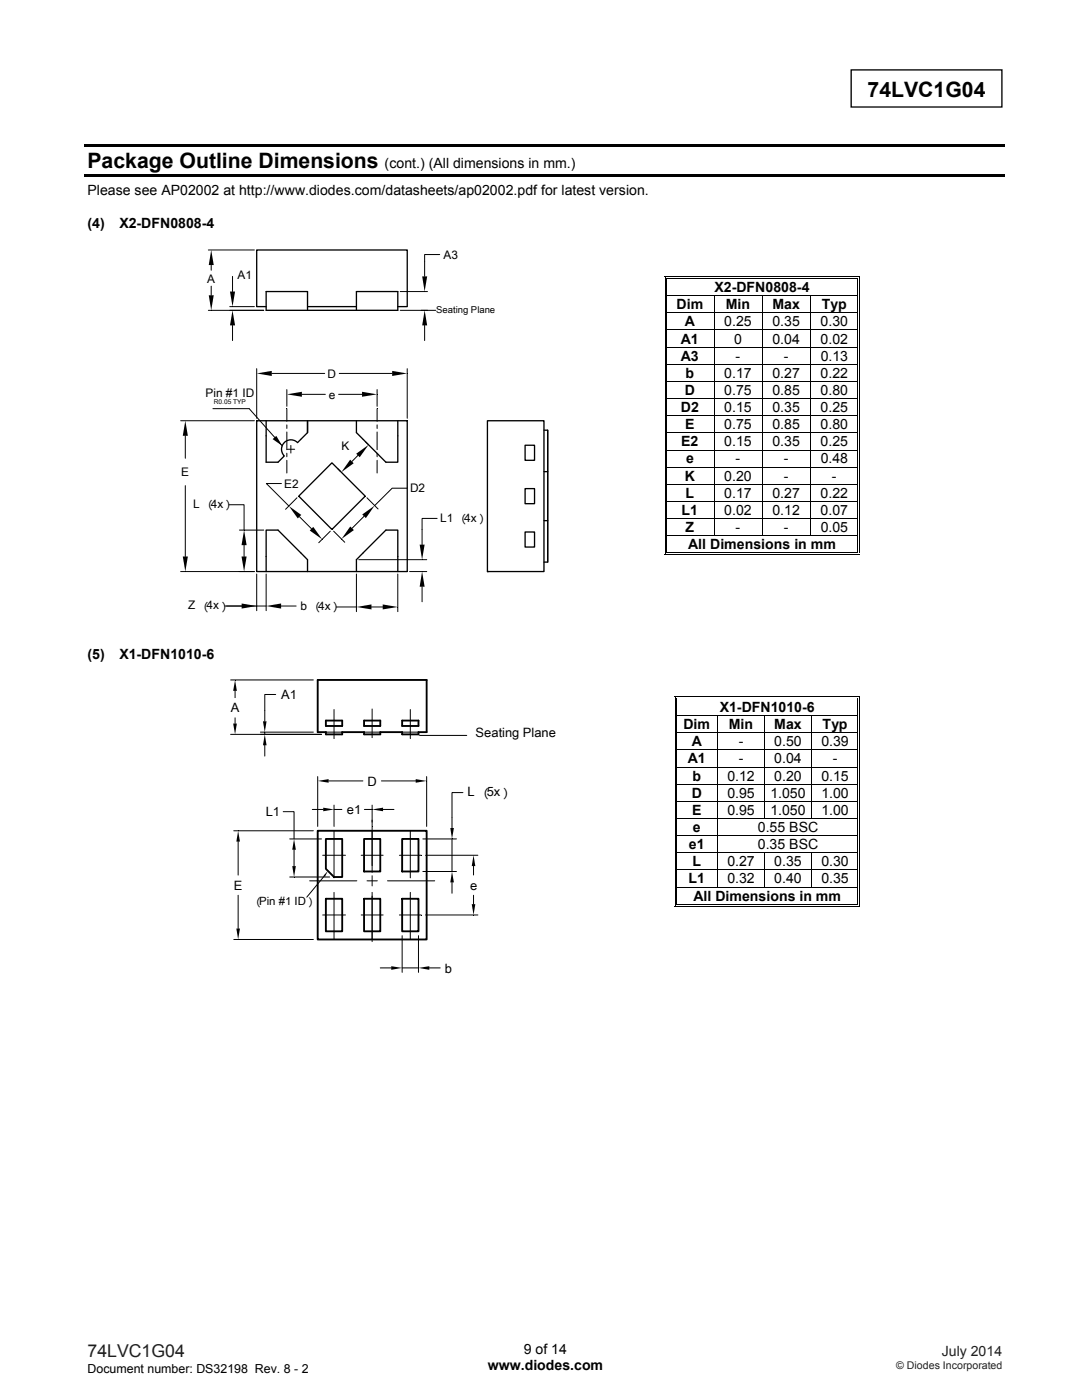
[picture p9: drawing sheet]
<svg xmlns="http://www.w3.org/2000/svg" width="216mm" height="279mm" viewBox="0 0 216 279" stroke-linecap="round" stroke-linejoin="round" font-family="sans-serif">
<path d="M169.8 13.9h30.1v7.5h-30.1z" fill="none" stroke="#000" stroke-width=".26"/>
<g fill="#000">
<path d="M16.9 28.7h183.7v.6h-183.7zM16.9 34.8h183.7v.5h-183.7zM132.6 55.2h.2v.5h-.2zM132.6 55.2h.5v.1h-.5zM132.6 58.9h.2v.2h-.2zM132.9 55.5h.2v.2h-.2zM132.9 58.9h.2v.2h-.2zM171 55.2h.6v.1h-.6zM171 55.5h.2v.2h-.2zM171 58.9h.2v.2h-.2zM171.4 55.2h.2v.5h-.2zM171.4 58.9h.2v.2h-.2z"/>
<path d="M132.6 62.4h.2v.1h-.2zM132.6 65.8h.2v.1h-.2zM132.6 69.2h.2v.2h-.2zM132.6 72.6h.2v.2h-.2zM132.6 76h.2v.2h-.2zM132.6 79.5h.2v.1h-.2zM132.9 62.4h.2v.1h-.2zM132.9 65.8h.2v.1h-.2zM132.9 69.2h.2v.2h-.2zM132.9 72.6h.2v.2h-.2zM132.9 76h.2v.2h-.2zM132.9 79.5h.2v.1h-.2z"/>
<path d="M171 62.4h.2v.1h-.2zM171 65.8h.2v.1h-.2zM171 69.2h.2v.2h-.2zM171 72.6h.2v.2h-.2zM171 76h.2v.2h-.2zM171 79.5h.2v.1h-.2zM171.4 62.4h.2v.1h-.2zM171.4 65.8h.2v.1h-.2zM171.4 69.2h.2v.2h-.2zM171.4 72.6h.2v.2h-.2zM171.4 76h.2v.2h-.2zM171.4 79.5h.2v.1h-.2z"/>
<path d="M132.6 82.9h.2v.2h-.2zM132.6 86.3h.2v.2h-.2zM132.6 89.7h.2v.2h-.2zM132.6 93.2h.2v.1h-.2zM132.6 96.6h.2v.1h-.2zM132.9 82.9h.2v.2h-.2zM132.9 86.3h.2v.2h-.2zM132.9 89.7h.2v.2h-.2zM132.9 93.2h.2v.1h-.2zM132.9 96.6h.2v.1h-.2zM171 82.9h.2v.2h-.2zM171 86.3h.2v.2h-.2z"/>
<path d="M171 89.7h.2v.2h-.2zM171 93.2h.2v.1h-.2zM171 96.6h.2v.1h-.2zM171.4 82.9h.2v.2h-.2zM171.4 86.3h.2v.2h-.2zM171.4 89.7h.2v.2h-.2zM171.4 93.2h.2v.1h-.2zM171.4 96.6h.2v.1h-.2zM132.6 100h.2v.2h-.2zM132.6 103.4h.2v.2h-.2zM132.6 106.8h.2v.2h-.2zM132.6 110.3h.2v.5h-.2z"/>
<path d="M132.6 110.6h.5v.2h-.5zM132.9 100h.2v.2h-.2zM132.9 103.4h.2v.2h-.2zM132.9 106.8h.2v.2h-.2zM132.9 110.3h.2v.1h-.2zM132.9 110.3h.7v.1h-.7zM133.1 110.6h.5v.2h-.5zM171 100h.2v.2h-.2zM171 103.4h.2v.2h-.2zM171 106.8h.2v.2h-.2zM171 110.3h.2v.1h-.2zM171 110.6h.6v.2h-.6z"/>
<path d="M171.4 100h.2v.2h-.2zM171.4 103.4h.2v.2h-.2zM171.4 106.8h.2v.2h-.2zM171.4 110.3h.2v.1h-.2z"/>
</g>
<path d="M63.4 135.7h21.7v10.4h-1.6v.5h-3.3v-.5h-4.3v.5h-3.3v-.5h-4.3v.5h-3.3v-.5h-1.6zM65 143.8h3.3v1.1h-3.3zM72.6 143.8h3.3v1.1h-3.3zM80.2 143.8h3.3v1.1h-3.3zM63.4 165.8h21.7v21.7h-21.7zM65 167.4h3.3v7.6h-1.6l-1.7-1.6zM65 179.4h3.3v6.5h-3.3zM72.6 167.4h3.3v6.5h-3.3zM72.6 179.4h3.3v6.5h-3.3zM80.2 167.4h3.3v6.5h-3.3zM80.2 179.4h3.3v6.5h-3.3z" fill="none" stroke="#000" stroke-width=".37"/>
<g fill="none" stroke="#000" stroke-width=".2">
<path d="M132.7 55.7v3.2M132.7 59.1v3.3M133 55.7v3.2M133 59.1v3.3M133.1 55.2h37.9M133.1 55.6h37.9M133.1 59h37.9M142.5 59.1v3.3M152.1 59.1v3.3M161.7 59.1v3.3M171.1 55.7v3.2M171.1 59.1v3.3"/>
<path d="M171.5 55.7v3.2M171.5 59.1v3.3M132.7 62.5v3.3M132.7 65.9v3.3M132.7 69.4v3.2M132.7 72.8v3.2M132.7 76.2v3.3M132.7 79.6v3.3M133 62.5v3.3M133 65.9v3.3M133 69.4v3.2M133 72.8v3.2"/>
<path d="M133 76.2v3.3M133 79.6v3.3M133.1 62.4h37.9M133.1 65.8h37.9M133.1 69.3h37.9M133.1 72.7h37.9M133.1 76.1h37.9M133.1 79.5h37.9M142.5 62.5v3.3M142.5 65.9v3.3M142.5 69.4v3.2M142.5 72.8v3.2"/>
<path d="M142.5 76.2v3.3M142.5 79.6v3.3M152.1 62.5v3.3M152.1 65.9v3.3M152.1 69.4v3.2M152.1 72.8v3.2M152.1 76.2v3.3M152.1 79.6v3.3M161.7 62.5v3.3M161.7 65.9v3.3M161.7 69.4v3.2M161.7 72.8v3.2"/>
<path d="M161.7 76.2v3.3M161.7 79.6v3.3M171.1 62.5v3.3M171.1 65.9v3.3M171.1 69.4v3.2M171.1 72.8v3.2M171.1 76.2v3.3M171.1 79.6v3.3M171.5 62.5v3.3M171.5 65.9v3.3M171.5 69.4v3.2M171.5 72.8v3.2"/>
<path d="M171.5 76.2v3.3M171.5 79.6v3.3M132.7 83.1v3.2M132.7 86.5v3.2M132.7 89.9v3.3M132.7 93.3v3.3M132.7 96.7v3.3M133 83.1v3.2M133 86.5v3.2M133 89.9v3.3M133 93.3v3.3M133 96.7v3.3"/>
<path d="M133.1 83h37.9M133.1 86.4h37.9M133.1 89.8h37.9M133.1 93.2h37.9M133.1 96.6h37.9M142.5 83.1v3.2M142.5 86.5v3.2M142.5 89.9v3.3M142.5 93.3v3.3M142.5 96.7v3.3M152.1 83.1v3.2M152.1 86.5v3.2"/>
<path d="M152.1 89.9v3.3M152.1 93.3v3.3M152.1 96.7v3.3M161.7 83.1v3.2M161.7 86.5v3.2M161.7 89.9v3.3M161.7 93.3v3.3M161.7 96.7v3.3M171.1 83.1v3.2M171.1 86.5v3.2M171.1 89.9v3.3M171.1 93.3v3.3"/>
<path d="M171.1 96.7v3.3M171.5 83.1v3.2M171.5 86.5v3.2M171.5 89.9v3.3M171.5 93.3v3.3M171.5 96.7v3.3M132.7 100.2v3.2M132.7 103.6v3.2M132.7 107v3.3M133 100.2v3.2M133 103.6v3.2M133 107v3.3"/>
<path d="M133.1 100.1h37.9M133.1 103.5h37.9M133.1 106.9h37.9M133.6 110.3h37.4M133.6 110.7h37.4M142.5 100.2v3.2M142.5 103.6v3.2M152.1 100.2v3.2M152.1 103.6v3.2M161.7 100.2v3.2M161.7 103.6v3.2M171.1 100.2v3.2"/>
<path d="M171.1 103.6v3.2M171.1 107v3.3M171.5 100.2v3.2M171.5 103.6v3.2M171.5 107v3.3M46 135.7h16.5M46.9 137.9v1.3M55 138.6h-2.2v5.4M46 146.6h18.2M46.9 143.3v1.1M52 146.1h10.5M52.8 146.1v.5"/>
<path d="M52.8 148.7v2.2M63.4 155v9.9M65 146.1h3.3M65.6 155.9h6.8M66.7 141.6v5.8M72.6 146.1h3.3M74.3 141.5v5.7M76.1 155.9h6.9M80.2 146.1h3.3M81.9 141.6v5.8M83.7 146.8h9.4M85.1 155v9.9"/>
<path d="M92.4 158.2h-2.2v7M46.7 165.8h15.8M47.5 168v6.6M47.5 178.7v6.6M56.5 162h2.2v5.4M57.8 175h8M57.8 167.4h6.4M58.7 169.6v3.2M61.8 175.8h9.4M62.3 161.5h2.2M64.4 170.7h4.5M64.7 174.9l-3.5 4.1"/>
<path d="M66.7 160.7v4.2M66.7 165.8v9.4M66.7 178.1v9.4M66.7 161.5h1.5M72.1 170.7h4.4M72.7 161.5h1.6M73.2 175.8h2.1M74.3 160.7v13.4M74.3 174.8v2M74.3 178.1v9.8M76.4 161.5h2.2M77.3 175.8h9.4"/>
<path d="M79.7 170.7h4.4M81.9 165.8v9.4M81.9 178.1v9.4M84.4 167.4h6.7M84.4 173.9h6.7M84.9 170.7h10.5M90.2 167.4v6.5M90.2 176.1v2.2M94.5 172.8v1.8M94.5 178.7v1.7M46.7 187.5h15.8M64.4 182.6h4.5"/>
<path d="M72.1 182.6h4.4M75.9 193.2h2.2M79.7 182.6h4.4M80.2 186.7v7.4M80.2 193.2h3.3M83.5 186.7v7.4M84.9 182.6h10.5M85.7 193.2h2.1"/>
</g>
<g fill="#000">
<path d="M46.9 135.7l.4 2.2h-.8zM46.5 144.4h.8l-.4 2.2zM52.8 146.6l.4 2.1h-.7zM52.5 144h.7l-.4 2.1zM63.4 155.9l2.2-.4v.7zM83 155.5l2.1 .4-2.1 .3zM47.5 165.8l.4 2.2h-.7zM58.7 167.4l.3 2.2h-.7zM58.3 172.8h.7l-.3 2.2zM64.5 161.2l2.2 .3-2.2 .4zM65.4 173.8l-.6 1.2-.2-.3zM74.3 161.5l2.1-.3v.7z"/>
<path d="M90.2 173.9l.4 2.2h-.7zM89.9 165.2h.7l-.4 2.2zM94.5 170.7l.3 2.1h-.7zM47.2 185.3h.7l-.4 2.2zM78.1 192.8l2.1 .4-2.1 .3zM83.5 193.2l2.2-.4v.7zM94.1 180.4h.7l-.3 2.2z"/>
</g>
<g fill="#fff">
<path d="M135.1 139.5h36v3.2h-36z"/>
<path d="M135.2 139.5h35.8v3.2h-35.8z"/>
</g>
<path d="M134.6 139h.2v.5h-.2zM134.6 139h.5v.1h-.5zM135 139.3h.1v.2h-.1z" fill="#000"/>
<path d="M135.1 139h36M135.1 139.4h36" fill="none" stroke="#000" stroke-width=".2"/>
<path d="M135.1 139.5h36z" fill="#fff"/>
<path d="M171.1 139h.5v.1h-.5zM171.1 139.3h.2v.2h-.2zM171.4 139h.2v.5h-.2z" fill="#000"/>
<path d="M134.7 139.5v3.2M135 139.5v3.2M171.2 139.5v3.2M171.5 139.5v3.2" fill="none" stroke="#000" stroke-width=".2"/>
<g fill="#fff">
<path d="M135.1 142.9h8v3.3h-8z"/>
<path d="M135.2 142.9h7.7v3.3h-7.7z"/>
<path d="M143.3 142.9h9.2v3.3h-9.2z"/>
<path d="M143.5 142.9h8.7v3.3h-8.7z"/>
<path d="M152.7 142.9h9.2v3.3h-9.2z"/>
<path d="M152.9 142.9h8.7v3.3h-8.7z"/>
</g>
<path d="M134.6 142.7h.2v.2h-.2zM135 142.7h.1v.2h-.1zM171.1 142.7h.2v.2h-.2zM171.4 142.7h.2v.2h-.2z" fill="#000"/>
<path d="M134.7 142.9v3.3M135 142.9v3.3M135.1 142.8h36M143.2 142.9v3.3M152.6 142.9v3.3M161.9 142.9v3.3M171.2 142.9v3.3M171.5 142.9v3.3" fill="none" stroke="#000" stroke-width=".2"/>
<g fill="#fff">
<path d="M135.1 146.3h8v3.3h-8z"/>
<path d="M135.2 146.3h7.7v3.3h-7.7z"/>
<path d="M143.3 146.3h9.2v3.3h-9.2z"/>
<path d="M143.5 146.3h8.7v3.3h-8.7z"/>
<path d="M152.7 146.3h9.2v3.3h-9.2z"/>
<path d="M152.9 146.3h8.7v3.3h-8.7z"/>
</g>
<path d="M134.6 146.2h.2v.1h-.2zM135 146.2h.1v.1h-.1zM171.1 146.2h.2v.1h-.2zM171.4 146.2h.2v.1h-.2z" fill="#000"/>
<path d="M134.7 146.3v3.3M135 146.3v3.3M135.1 146.2h36M143.2 146.3v3.3M152.6 146.3v3.3M161.9 146.3v3.3M171.2 146.3v3.3M171.5 146.3v3.3" fill="none" stroke="#000" stroke-width=".2"/>
<g fill="#fff">
<path d="M135.1 149.8h8v3.2h-8z"/>
<path d="M135.2 149.8h7.7v3.2h-7.7z"/>
<path d="M143.3 149.8h9.2v3.2h-9.2z"/>
<path d="M143.5 149.8h8.7v3.2h-8.7z"/>
<path d="M152.7 149.8h9.2v3.2h-9.2z"/>
<path d="M152.9 149.8h8.7v3.2h-8.7z"/>
</g>
<path d="M134.6 149.6h.2v.2h-.2zM135 149.6h.1v.2h-.1zM171.1 149.6h.2v.2h-.2zM171.4 149.6h.2v.2h-.2z" fill="#000"/>
<path d="M134.7 149.8v3.2M135 149.8v3.2M135.1 149.7h36M143.2 149.8v3.2M152.6 149.8v3.2M161.9 149.8v3.2M171.2 149.8v3.2M171.5 149.8v3.2" fill="none" stroke="#000" stroke-width=".2"/>
<g fill="#fff">
<path d="M135.1 153.2h8v3.2h-8z"/>
<path d="M135.2 153.2h7.7v3.2h-7.7z"/>
<path d="M143.3 153.2h9.2v3.2h-9.2z"/>
<path d="M143.5 153.2h8.7v3.2h-8.7z"/>
<path d="M152.7 153.2h9.2v3.2h-9.2z"/>
<path d="M152.9 153.2h8.7v3.2h-8.7z"/>
</g>
<path d="M134.6 153h.2v.2h-.2zM134.6 156.4h.2v.2h-.2zM135 153h.1v.2h-.1zM135 156.4h.1v.2h-.1zM171.1 153h.2v.2h-.2zM171.1 156.4h.2v.2h-.2zM171.4 153h.2v.2h-.2zM171.4 156.4h.2v.2h-.2z" fill="#000"/>
<g fill="none" stroke="#000" stroke-width=".2">
<path d="M134.7 153.2v3.2M134.7 156.6v3.3M135 153.2v3.2M135 156.6v3.3M135.1 153.1h36M135.1 156.5h36M143.2 153.2v3.2M143.2 156.6v3.3M152.6 153.2v3.2M152.6 156.6v3.3M161.9 153.2v3.2M161.9 156.6v3.3"/>
<path d="M171.2 153.2v3.2M171.2 156.6v3.3M171.5 153.2v3.2M171.5 156.6v3.3"/>
</g>
<g fill="#fff">
<path d="M135.1 160h8v3.3h-8z"/>
<path d="M135.2 160h7.7v3.3h-7.7z"/>
<path d="M143.3 160h9.2v3.3h-9.2z"/>
<path d="M143.5 160h8.7v3.3h-8.7z"/>
<path d="M152.7 160h9.2v3.3h-9.2z"/>
<path d="M152.9 160h8.7v3.3h-8.7z"/>
</g>
<path d="M134.6 159.9h.2v.1h-.2zM135 159.9h.1v.1h-.1zM171.1 159.9h.2v.1h-.2zM171.4 159.9h.2v.1h-.2z" fill="#000"/>
<path d="M135.1 159.9h36M134.7 160v3.3M135 160v3.3M143.2 160v3.3M152.6 160v3.3M161.9 160v3.3M171.2 160v3.3M171.5 160v3.3" fill="none" stroke="#000" stroke-width=".2"/>
<g fill="#fff">
<path d="M135.1 163.4h8v3.3h-8z"/>
<path d="M135.2 163.4h7.7v3.3h-7.7z"/>
<path d="M143.3 163.4h27.8v3.3h-27.8z"/>
<path d="M143.5 163.4h27.5v3.3h-27.5z"/>
</g>
<path d="M134.6 163.3h.2v.1h-.2zM135 163.3h.1v.1h-.1zM171.1 163.3h.2v.1h-.2zM171.4 163.3h.2v.1h-.2z" fill="#000"/>
<path d="M134.7 163.4v3.3M135 163.4v3.3M135.1 163.3h36M143.2 163.4v3.3M171.2 163.4v3.3M171.5 163.4v3.3" fill="none" stroke="#000" stroke-width=".2"/>
<g fill="#fff">
<path d="M135.1 166.9h8v3.2h-8z"/>
<path d="M135.2 166.9h7.7v3.2h-7.7z"/>
<path d="M143.3 166.9h27.8v3.2h-27.8z"/>
<path d="M143.5 166.9h27.5v3.2h-27.5z"/>
</g>
<path d="M134.6 166.7h.2v.2h-.2zM135 166.7h.1v.2h-.1zM171.1 166.7h.2v.2h-.2zM171.4 166.7h.2v.2h-.2z" fill="#000"/>
<path d="M134.7 166.9v3.2M135 166.9v3.2M135.1 166.8h36M143.2 166.9v3.2M171.2 166.9v3.2M171.5 166.9v3.2" fill="none" stroke="#000" stroke-width=".2"/>
<g fill="#fff">
<path d="M135.1 170.3h8v3.2h-8z"/>
<path d="M135.2 170.3h7.7v3.2h-7.7z"/>
</g>
<path d="M134.6 170.1h.2v.2h-.2zM135 170.1h.1v.2h-.1zM171.1 170.1h.2v.2h-.2zM171.4 170.1h.2v.2h-.2z" fill="#000"/>
<path d="M134.7 170.3v3.2M135 170.3v3.2M135.1 170.2h36M143.2 170.3v3.2M152.6 170.3v3.2M161.9 170.3v3.2M171.2 170.3v3.2M171.5 170.3v3.2" fill="none" stroke="#000" stroke-width=".2"/>
<g fill="#fff">
<path d="M135.1 173.7h8v3.3h-8z"/>
<path d="M135.2 173.7h7.7v3.3h-7.7z"/>
</g>
<path d="M134.6 173.5h.2v.2h-.2zM135 173.5h.1v.2h-.1zM171.1 173.5h.2v.2h-.2zM171.4 173.5h.2v.2h-.2z" fill="#000"/>
<path d="M134.7 173.7v3.3M135 173.7v3.3M135.1 173.6h36M143.2 173.7v3.3M152.6 173.7v3.3M161.9 173.7v3.3M171.2 173.7v3.3M171.5 173.7v3.3" fill="none" stroke="#000" stroke-width=".2"/>
<g fill="#fff">
<path d="M135.1 177.1h36v3.3h-36z"/>
<path d="M135.2 177.1h35.8v3.3h-35.8z"/>
</g>
<path d="M134.6 177h.2v.1h-.2zM135 177h.1v.1h-.1zM171.1 177h.2v.1h-.2zM171.4 177h.2v.1h-.2zM134.6 180.7h.5v.2h-.5zM135 180.4h.1v.2h-.1zM171.1 180.7h.5v.2h-.5zM171.1 180.4h.2v.2h-.2zM171.4 180.4h.2v.5h-.2z" fill="#000"/>
<g fill="none" stroke="#000" stroke-width=".2">
<path d="M41.6 49.9h9.2M42.1 52.9v1M42.1 57.1v1.8M46.4 55.2v3M79.9 58.2h5.4M87.7 50.8h-3v4.4M41.6 61.9h11M45.8 61.2h5M46.4 64.9v3.1M51.2 73.6v9.9M54.2 74.5h10.6M57.2 77.7v3.4"/>
<path d="M60.2 78.7h4.7M67.6 78.7h4.6M67.7 74.5h10.6M75.2 77.7v3.4M79.9 61.9h7M81.3 73.6v9.9M84.7 64.9v3.1M36 84h14.8M37 87v4.5M37 96.9v14.2M42.5 81.6h7.2l6.6 7.4M56.2 96.5h-3.1l4.5 4.5"/>
<path d="M57.2 81.6v2.5M57.2 84.8v.7M57.2 86.2v3.5M57.2 90.4v.8M57.2 91.9v2.5M57.3 89.7h1.5M58 88.9v1.5M59.3 99.3l-2.3 2.3M67.4 93.6l.5 .5M71.4 90.9l-1.2 1.2M72.9 88.1l.5 .5M73.2 99.3l2.2 2.3"/>
<path d="M75.2 81.6v2.5M75.2 84.8v.7M75.2 86.2v3.5M75.2 90.4v.8M75.2 91.9v2.5M81.3 97.4h-3l-3.5 3.5M36 114.1h14.8M45.7 100.7h3v5.1M47.8 105.8h4.8M48.7 108.8v2.3M51.2 114.6v7.3M53.1 114.6v7.3"/>
<path d="M59.8 103.1l2.3 2.4M65.9 106l-2.3 2.3M66.6 106l2.2 2.2M71.1 114.6v7.5M71.6 111.7h13.6M72.6 103l-2.3 2.4M79.4 114.6v7.5M81.7 114.1h3.5M84.2 117.1v3M87.2 103.5h-3v5.2M44.9 120.9h8.2M56.1 120.9h3"/>
<path d="M67.1 121.1h4M74.1 121.1h2.3M134.7 177.1v3.8M135 177.1v3.3M135.1 177h36M171.2 177.1v3.3M171.5 177.1v3.3M135.1 180.8h36M135.1 180.5h36"/>
</g>
<g fill="none" stroke="#000" stroke-width=".26">
<path d="M53.1 61.2h-1.9v-11.3h30.1v11.3h-1.9M61.4 61.2h9.7M61.4 61.9v-3.7h-8.3v3.7h26.3v-3.7h-8.3v3.7M51.2 84h30.1v30.1h-30.1zM53.1 84v8.2h2.4l1.2-1.2a1.88 1.88 0 0 1 0-2.7 1.88 1.88 0 0 1 2.7 0l2-2v-2.3M66.2 92.4l6.7 6.6-6.7 6.7-6.6-6.7zM71.1 84v2.3l5.9 5.9h2.4v-8.2M97.3 84h11.2v30.1h-11.2zM104.8 88.9h1.9v3h-1.9zM104.8 97.5h1.9v3h-1.9zM108.5 85.9h.8v26.3h-.8M108.5 94.1h.8"/>
<path d="M109.3 85.9v26.3M61.4 114.1v-2.4l-1.4-1.4-4.5-4.5h-2.4v8.3M71.1 114.1v-2.4l1.4-1.4 4.5-4.5h2.4v8.3M97.3 114.1h.1M104.8 106.2h1.9v3h-1.9zM108.5 103.9h.8"/>
</g>
<g fill="#000">
<path d="M42.1 49.9l.6 3h-1zM41.7 58.9h1l-.6 3zM45.9 58.2h1l-.5 3zM84.2 55.2h1l-.5 3zM46.4 61.9l.5 3h-1zM51.2 74.5l3-.5v1zM57.2 78.7l3-.5v1zM72.2 78.2l3 .5-3 .5zM78.3 74l3 .5-3 .5zM84.7 61.9l.5 3h-1zM37 84l.5 3h-1zM54.4 87.6l.7-.6 1.2 2z"/>
<path d="M69.9 91.7l.7 .8-2.5 1.7zM71.1 90.6l2.5-1.8-1.8 2.4zM36.5 111.1h1l-.5 3zM48.2 111.1h1l-.5 3zM48.7 105.8l.5 3h-1zM57.6 101l2.5 1.8-.7 .7zM62.5 105.2l1.8 2.4-2.5-1.7zM69.9 105.1l.7 .7-2.5 1.8zM72.3 102.7l2.5-1.8-1.8 2.5zM84.2 114.1l.5 3h-1zM83.7 108.7h1l-.5 3zM48.2 120.4l3 .5-3 .6z"/>
<path d="M53.1 120.9l3-.5v1.1zM71.1 121.1l3-.5v1zM76.4 120.6l3 .5-3 .5z"/>
</g>
<g font-size="4.2">
<text x="173.1" y="19.3">74LVC1G04</text>
<text x="17.5" y="33.6">Package Outline Dimensions</text>
</g>
<text font-size="3.5" fill="#231f20" x="17.5" y="270.9">74LVC1G04</text>
<g font-size="2.8">
<text x="76.8" y="33.6">(cont.) (All dimensions in mm.)</text>
<text x="17.5" y="39">Please see AP02002 at http://www.diodes.com/datasheets/ap02002.pdf for latest version.</text>
<text x="17.5" y="45.5">(4)</text>
<text x="23.8" y="45.5">X2-DFN0808-4</text>
<text x="142.6" y="58.3">X2-DFN0808-4</text>
<text x="135" y="61.7">Dim</text>
<text x="136.7" y="65.1">A</text>
<text x="144.5" y="65.1">0.25</text>
<text x="144.8" y="61.7">Min</text>
<text x="154.1" y="65.1">0.35</text>
<text x="154.1" y="61.7">Max</text>
<text x="163.7" y="65.1">0.30</text>
<text x="164" y="61.7">Typ</text>
<text x="135.9" y="68.6">A1</text>
<text x="135.9" y="72">A3</text>
<text x="146.5" y="68.6">0</text>
<text x="146.8" y="72">-</text>
<text x="154.1" y="68.6">0.04</text>
<text x="156.4" y="72">-</text>
<text x="163.7" y="68.6">0.02</text>
<text x="163.8" y="72">0.13</text>
<text x="136.8" y="75.4">b</text>
<text x="144.5" y="75.4">0.17</text>
<text x="154.1" y="75.4">0.27</text>
<text x="163.7" y="75.4">0.22</text>
<text x="135.9" y="82.2">D2</text>
<text x="136.7" y="78.8">D</text>
<text x="144.5" y="78.8">0.75</text>
<text x="144.5" y="82.2">0.15</text>
<text x="154.1" y="78.8">0.85</text>
<text x="154.1" y="82.2">0.35</text>
<text x="163.7" y="78.8">0.80</text>
<text x="163.7" y="82.2">0.25</text>
<text x="135.9" y="89.1">E2</text>
<text x="136.7" y="85.7">E</text>
<text x="144.5" y="85.7">0.75</text>
<text x="144.5" y="89.1">0.15</text>
<text x="154.1" y="85.7">0.85</text>
<text x="154.1" y="89.1">0.35</text>
<text x="163.7" y="85.7">0.80</text>
<text x="163.7" y="89.1">0.25</text>
<text x="136.7" y="95.9">K</text>
<text x="136.9" y="92.5">e</text>
<text x="144.5" y="95.9">0.20</text>
<text x="146.8" y="92.5">-</text>
<text x="156.4" y="95.9">-</text>
<text x="156.4" y="92.5">-</text>
<text x="163.8" y="92.5">0.48</text>
<text x="166" y="95.9">-</text>
<text x="136.8" y="99.4">L</text>
<text x="144.5" y="99.4">0.17</text>
<text x="154.1" y="99.4">0.27</text>
<text x="163.7" y="99.4">0.22</text>
<text x="136" y="102.8">L1</text>
<text x="136.8" y="106.2">Z</text>
<text x="144.5" y="102.8">0.02</text>
<text x="146.8" y="106.2">-</text>
<text x="154.1" y="102.8">0.12</text>
<text x="156.4" y="106.2">-</text>
<text x="163.7" y="102.8">0.07</text>
<text x="163.8" y="106.2">0.05</text>
<text x="137.3" y="109.6">All Dimensions in mm</text>
<text x="17.5" y="131.5">(5)</text>
<text x="23.8" y="131.5">X1-DFN1010-6</text>
<text x="143.6" y="142.1">X1-DFN1010-6</text>
<text x="136.4" y="145.5">Dim</text>
<text x="138" y="148.9">A</text>
<text x="145.4" y="145.5">Min</text>
<text x="147.4" y="148.9">-</text>
<text x="154.5" y="145.5">Max</text>
<text x="154.5" y="148.9">0.50</text>
<text x="163.9" y="148.9">0.39</text>
<text x="164.1" y="145.5">Typ</text>
<text x="137.2" y="152.4">A1</text>
<text x="138.2" y="155.8">b</text>
<text x="145.1" y="155.8">0.12</text>
<text x="147.4" y="152.4">-</text>
<text x="154.5" y="152.4">0.04</text>
<text x="154.5" y="155.8">0.20</text>
<text x="163.9" y="155.8">0.15</text>
<text x="166.2" y="152.4">-</text>
<text x="138" y="159.2">D</text>
<text x="145.1" y="159.2">0.95</text>
<text x="153.7" y="159.2">1.050</text>
<text x="163.9" y="159.2">1.00</text>
<text x="138.1" y="162.6">E</text>
<text x="138.3" y="166.1">e</text>
<text x="145.1" y="162.6">0.95</text>
<text x="151.2" y="166.1">0.55 BSC</text>
<text x="153.7" y="162.6">1.050</text>
<text x="163.9" y="162.6">1.00</text>
<text x="137.5" y="169.5">e1</text>
<text x="138.2" y="172.9">L</text>
<text x="145.1" y="172.9">0.27</text>
<text x="151.2" y="169.5">0.35 BSC</text>
<text x="154.5" y="172.9">0.35</text>
<text x="163.9" y="172.9">0.30</text>
<text x="137.4" y="176.3">L1</text>
<text x="138.4" y="179.7">All Dimensions in mm</text>
<text x="145.1" y="176.3">0.32</text>
<text x="154.5" y="176.3">0.40</text>
<text x="163.9" y="176.3">0.35</text>
<text x="97.3" y="273.5">www.diodes.com</text>
<text x="104.5" y="270.2">9 of 14</text>
</g>
<text font-size="2.8" fill="#231f20" x="187.9" y="270.6">July 2014</text>
<g font-size="2.6">
<text x="46" y="142.2">A</text>
<text x="56.1" y="139.5">A1</text>
<text x="94.9" y="147.2">Seating Plane</text>
<text x="73.3" y="156.8">D</text>
<text x="93.3" y="158.9">L</text>
<text x="97.1" y="158.9">5x</text>
<text x="97.4" y="159.6" transform="rotate(-90 97.4 159.6)">︵</text>
<text x="102.6" y="159.6" transform="rotate(-90 102.6 159.6)">︶</text>
<text x="53" y="162.9">L1</text>
<text x="69.2" y="162.5">e1</text>
<text x="46.6" y="177.6">E</text>
<text x="93.8" y="177.6">e</text>
<text x="88.8" y="194.1">b</text>
</g>
<text font-size="2.5" x="17.5" y="274">Document number: DS32198 Rev. 8 - 2</text>
<g font-size="2.4">
<text x="88.5" y="51.6">A3</text>
<text x="41.4" y="56.4">A</text>
<text x="47.4" y="55.6">A1</text>
<text x="65.4" y="75.4">D</text>
<text x="41" y="79.3">Pin #1 ID</text>
<text x="65.6" y="79.5">e</text>
<text x="68.1" y="89.9">K</text>
<text x="36.2" y="95.1">E</text>
<text x="38.5" y="101.4">L</text>
<text x="42.1" y="101.4">4x</text>
<text x="56.7" y="97.3">E2</text>
<text x="81.8" y="98.3">D2</text>
<text x="42.4" y="102" transform="rotate(-90 42.4 102)">︵</text>
<text x="47.1" y="102" transform="rotate(-90 47.1 102)">︶</text>
<text x="87.8" y="104.1">L1</text>
<text x="92.6" y="104.1">4x</text>
<text x="92.9" y="104.8" transform="rotate(-90 92.9 104.8)">︵</text>
<text x="97.6" y="104.8" transform="rotate(-90 97.6 104.8)">︶</text>
<text x="37.6" y="121.6">Z</text>
<text x="41.2" y="121.6">4x</text>
<text x="41.5" y="122.2" transform="rotate(-90 41.5 122.2)">︵</text>
<text x="46.2" y="122.2" transform="rotate(-90 46.2 122.2)">︶</text>
<text x="60" y="121.8">b</text>
<text x="63.5" y="121.8">4x</text>
<text x="63.8" y="122.4" transform="rotate(-90 63.8 122.4)">︵</text>
<text x="68.5" y="122.4" transform="rotate(-90 68.5 122.4)">︶</text>
</g>
<g font-size="2.3">
<text x="51.7" y="180.6">Pin #1 ID</text>
<text x="52" y="181.2" transform="rotate(-90 52 181.2)">︵</text>
<text x="63.5" y="181.2" transform="rotate(-90 63.5 181.2)">︶</text>
</g>
<text font-size="2.1" fill="#231f20" x="178.8" y="273.2">© Diodes Incorporated</text>
<text font-size="1.9" x="87" y="62.5">Seating Plane</text>
<text font-size="1.3" x="42.7" y="80.7">R0.05 TYP</text>
</svg>
